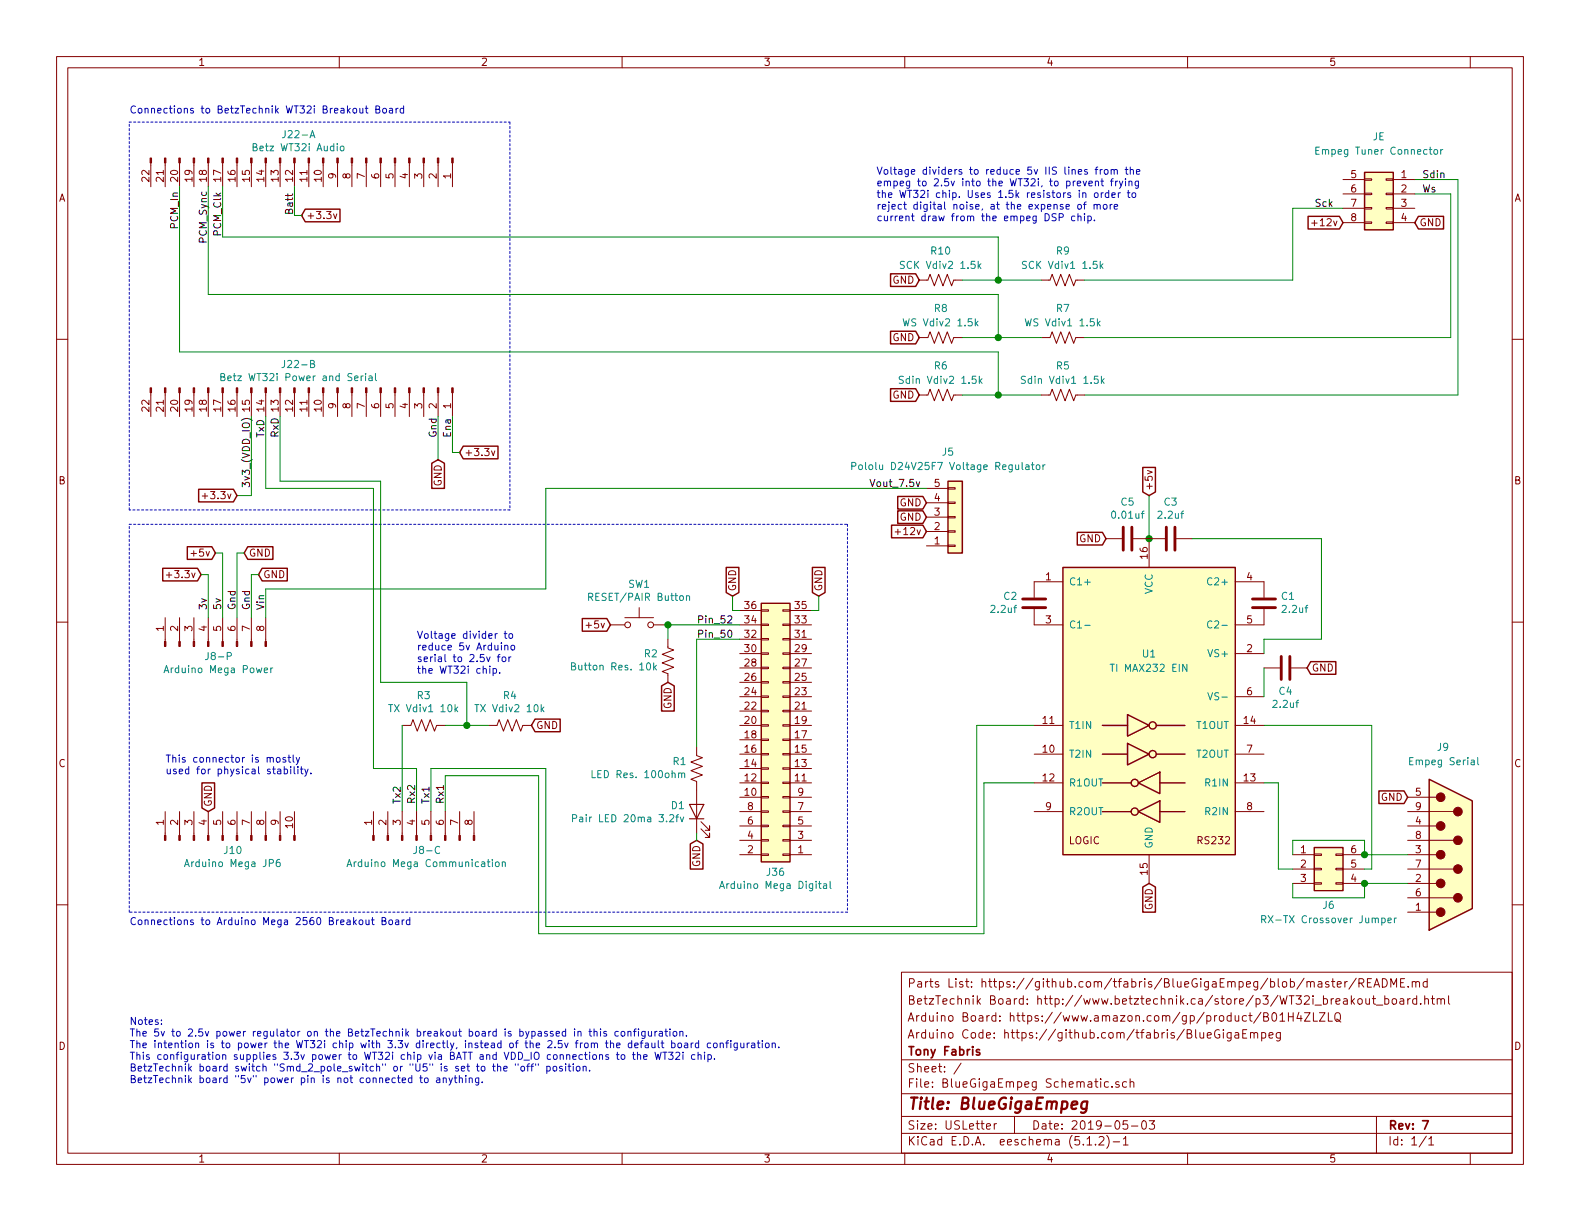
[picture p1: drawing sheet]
<svg xmlns="http://www.w3.org/2000/svg" width="279mm" height="216mm" viewBox="0 0 279 216" stroke-linecap="round" stroke-linejoin="round" font-family="sans-serif">
<g fill="none" stroke="#840000" stroke-width=".18">
<path d="M10 10h259.4v195.9h-259.4zM12 12h255.4v191.9h-255.4zM60 10v2M110 10v2M160 10v2M210 10v2M260 10v2M26.7 28.8v4.2M29.2 28.8v4.2M31.7 28.8v4.2M34.3 28.8v4.2M36.8 28.8v4.2"/>
<path d="M39.4 28.8v4.2M41.9 28.8v4.2M44.4 28.8v4.2M47 28.8v4.2M49.5 28.8v4.2M52.1 28.8v4.2M54.6 28.8v4.2M57.1 28.8v4.2M59 37.8l.3 .9 .3-.9M59.7 28.8v4.2M62.2 28.8v4.2M64.8 28.8v4.2"/>
<path d="M67.3 28.8v4.2M69.8 28.8v4.2M72.4 28.8v4.2M74.9 28.8v4.2M77.5 28.8v4.2M80 28.8v4.2M232 39.4h.9M237.5 31.8h3.8M237.5 34.3h3.8M237.5 36.8h3.8M237.5 39.4h3.8M241.3 39.2h1.3v.3h-1.3z"/>
<path d="M241.3 36.7h1.3v.3h-1.3zM241.3 34.2h1.3v.2h-1.3zM241.3 31.6h1.3v.3h-1.3zM245.1 39.2h1.3v.3h-1.3zM245.1 36.7h1.3v.3h-1.3zM245.1 34.2h1.3v.2h-1.3zM245.1 31.6h1.3v.3h-1.3zM246.4 31.8h3.8M246.4 34.3h3.8M246.4 36.8h3.8M246.4 39.4h3.8M10 60h2"/>
<path d="M162.6 49.5h1.5l.4-1 .7 2 .8-2 .8 2 .7-2 .8 2 .4-1h1.5M162.6 59.7h1.5l.4-1 .7 2 .8-2 .8 2 .7-2 .8 2 .4-1h1.5M184.1 59.7h1.6l.4-1 .7 2 .8-2 .7 2 .8-2 .8 2 .3-1h1.6M184.1 49.5h1.6l.4-1 .7 2 .8-2 .7 2 .8-2 .8 2 .3-1h1.6M267.4 60h2M26.7 69.4v4.3M29.2 69.4v4.3M31.7 69.4v4.3M34.3 69.4v4.3M36.8 69.4v4.3M39.4 69.4v4.3M41.9 69.4v4.3"/>
<path d="M44.4 69.4v4.3M47 69.4v4.3M49.5 69.4v4.3M52.1 69.4v4.3M54.6 69.4v4.3M57.1 69.4v4.3M59.7 69.4v4.3M62.2 69.4v4.3M64.8 69.4v4.3M67.3 69.4v4.3M69.8 69.4v4.3M72.4 69.4v4.3"/>
<path d="M74.9 69.4v4.3M77.5 69.4v4.3M80 69.4v4.3M86.9 79.7l.3 .9 .3-.9M162.6 69.9h1.5l.4-1.1 .7 2.1 .8-2.1 .8 2.1 .7-2.1 .8 2.1 .4-1h1.5M184.1 69.9h1.6l.4-1.1 .7 2.1 .8-2.1 .7 2.1 .8-2.1 .8 2.1 .3-1h1.6M35.8 87.7h.9M158.3 94.1h1M163.8 96.5h3.8M163.8 94h3.8M163.8 91.4h3.8M163.8 88.9h3.8"/>
<path d="M163.8 86.4h3.8M167.6 86.2h1.3v.3h-1.3zM167.6 88.8h1.3v.2h-1.3zM167.6 91.3h1.3v.3h-1.3zM167.6 93.9h1.3v.2h-1.3zM167.6 96.4h1.3v.2h-1.3zM195.6 95.3h2.8M200.4 95.3h5.6M202.9 83.2l.9 .3-.9 .3M203.2 95.3v5M208 95.3h2.8M10 110h2"/>
<path d="M29.2 109.2v4.2M29.4 101.7h1M31.7 109.2v4.2M34.3 109.2v4.2M36.8 109.2v4.2M39.4 109.2v4.2M41.9 109.2v4.2M44.4 109.2v4.2M47 109.2v4.2M107.9 110.5h2.6M110.5 109.2h5.1M113 107.4v1.8"/>
<path d="M115.6 110.5h2.5M118.1 113v1.6l1 .3-2 .8 2 .8-2 .7 2 .8-2 .7 1 .4v1.6M130.8 115.6h3.8M130.8 110.5h3.8M130.8 118.1h3.8M130.8 113h3.8M130.8 108h3.8M134.6 107.8h1.3v.3h-1.3zM134.6 110.4h1.3v.2h-1.3zM134.6 112.9h1.3v.3h-1.3zM134.6 115.4h1.3v.3h-1.3zM134.6 118h1.3v.2h-1.3z"/>
<path d="M138.4 107.8h1.3v.3h-1.3zM138.4 110.4h1.3v.2h-1.3zM138.4 112.9h1.3v.3h-1.3zM138.4 115.4h1.3v.3h-1.3zM138.4 118h1.3v.2h-1.3zM139.7 115.6h3.8M139.7 110.5h3.8M139.7 118.1h3.8M139.7 113h3.8M139.7 108h3.8M182.9 107.7v2.8h5.1M188 102.9h-5.1v2.8"/>
<path d="M218.4 102.9h5.1v2.8M218.4 115.6h5.1M223.5 107.7v2.8h-5.1M223.5 118.1h2.8M228.3 118.1h2.8M267.4 110h2M71.1 128.3h1.5l.4-1 .8 2 .7-2 .8 2 .8-2 .7 2 .4-1h1.5M86.4 128.3h1.5l.4-1 .7 2 .8-2 .8 2 .7-2 .8 2 .4-1h1.5M123.2 132.1v1.5l1 .4-2 .7 2 .8-2 .8 2 .7-2 .8 1 .4v9.1M130.8 133.4h3.8M130.8 128.3h3.8M130.8 138.4h3.8"/>
<path d="M130.8 123.2h3.8M130.8 135.9h3.8M130.8 130.8h3.8M130.8 125.7h3.8M130.8 120.7h3.8M134.6 120.5h1.3v.3h-1.3zM134.6 123.1h1.3v.2h-1.3zM134.6 125.6h1.3v.3h-1.3zM134.6 128.1h1.3v.3h-1.3zM134.6 130.7h1.3v.2h-1.3zM134.6 133.2h1.3v.3h-1.3zM134.6 135.8h1.3v.2h-1.3z"/>
<path d="M134.6 138.3h1.3v.3h-1.3zM138.4 120.5h1.3v.3h-1.3zM138.4 123.1h1.3v.2h-1.3zM138.4 125.6h1.3v.3h-1.3zM138.4 128.1h1.3v.3h-1.3zM138.4 130.7h1.3v.2h-1.3zM138.4 133.2h1.3v.3h-1.3zM138.4 135.8h1.3v.2h-1.3zM138.4 138.3h1.3v.3h-1.3zM139.7 133.4h3.8M139.7 128.3h3.8M139.7 138.4h3.8"/>
<path d="M139.7 123.2h3.8M139.7 135.9h3.8M139.7 130.8h3.8M139.7 125.7h3.8M139.7 120.7h3.8M182.9 133.4h5.1M182.9 128.3h5.1M182.9 138.4h5.1M218.4 133.4h5.1M218.4 128.3h5.1M218.4 138.4h5.1M218.4 123.2h5.1"/>
<path d="M10 160h2M29.2 143.5v4.2M31.7 143.5v4.2M34.3 143.5v4.2M36.8 143.5v4.2M39.4 143.5v4.2M41.9 143.5v4.2M44.4 143.5v4.2M47 143.5v4.2M49.5 143.5v4.2M52.1 143.5v4.2M66 143.5v4.2"/>
<path d="M68.6 143.5v4.2M71.1 143.5v4.2M73.7 143.5v4.2M76.2 143.5v4.2M78.7 143.5v4.2M81.3 143.5v4.2M83.8 143.5v4.2M124 146.6l1.5 1.5v-.8v.8h-.8M124 145.3l1.5 1.5v-.7v.7h-.8M130.8 143.5h3.8M130.8 151.1h3.8M130.8 148.6h3.8"/>
<path d="M130.8 146.1h3.8M130.8 141h3.8M134.6 140.8h1.3v.3h-1.3zM134.6 143.4h1.3v.2h-1.3zM134.6 145.9h1.3v.3h-1.3zM134.6 148.5h1.3v.2h-1.3zM134.6 151h1.3v.3h-1.3zM138.4 140.8h1.3v.3h-1.3zM138.4 143.4h1.3v.2h-1.3zM138.4 145.9h1.3v.3h-1.3zM138.4 148.5h1.3v.2h-1.3zM138.4 151h1.3v.3h-1.3z"/>
<path d="M139.7 143.5h3.8M139.7 151.1h3.8M139.7 148.6h3.8M139.7 146.1h3.8M139.7 141h3.8M182.9 143.5h5.1M203.2 151.1v5.1M218.4 143.5h5.1M228.6 151.1h3.8M228.6 153.7h3.8M228.6 156.2h3.8M232.4 156.1h1.3v.2h-1.3z"/>
<path d="M232.4 153.5h1.3v.3h-1.3zM232.4 151h1.3v.3h-1.3zM236.2 156.1h1.3v.2h-1.3zM236.2 153.5h1.3v.3h-1.3zM236.2 151h1.3v.3h-1.3zM237.5 151.1h3.8M237.5 153.7h3.8M237.5 156.2h3.8M248.9 143.5h8.1M248.9 151.1h5.1M248.9 153.7h8.1M248.9 156.2h5.1"/>
<path d="M248.9 158.8h8.1M248.9 148.6h8.1M248.9 146.1h5.1M248.9 141h5.1M267.4 160h2M159.4 171.9h108v32h-108zM223 179l-1.3 1.9M223.5 179.8l.6-.1 .2-.2-.2-.4h-.6v1.5h.6l.2-.3a.41 .41 0 0 0-.3-.5M225 179.2l.4-.1a.94 .94 0 0 1 0 1.5l-.4-.3-.1-.6zM226.3 179.5l.5-.4v1.5M227.8 179.1v1.5M227.8 179.8h.9"/>
<path d="M228.7 179.1v1.5M229.7 179l-.4 1.1h1M230 179.6v1M230.7 179.1h1l-1 1.5h1M232.3 179.1v1.5h.7M233.3 179.1h1l-1 1.5h1M234.9 179.1v1.5h.7M235 173.6a.37 .37 0 0 0-.6 .2l.1 .2 .5 .1v.2l-.2 .2h-.4M235.5 173.6h.5M235.7 173.1v1.2l.3 .2M236.2 179.1a.5 .5 0 0 1 .6 0 .5 .5 0 0 1 .2 .5v.5a.5 .5 0 0 1-.5 .5 .5 .5 0 0 1-.5-.5v-.5zM236.5 174.1l.7-.2-.1-.3h-.4l-.2 .2v.7h.6"/>
<path d="M237.8 173.6v.9M238.3 173.6l-.5 .2M239 176.1v1.5M239.1 177l.4 .6M239.5 176.6l-.5 .5M239.8 173l-1.3 1.9M240.2 176.7l.2-.1 .4 .1v.7l-.2 .2-.4-.2zM240.3 173.8h.7l.2-.2-.1-.4-.2-.1h-.6v1.4M240.7 173.8l.5 .7M241.5 176.6v.8a.37 .37 0 0 0 .7 0M241.8 173.8h.5M242.2 176.6v1"/>
<path d="M242.5 173.1h-.7v1.4h.7M242.7 176.6h.6M242.9 176.1v1.3l.4 .2M243 174.5l.5-1.4 .5 1.4M243.1 174.1h.7M243.4 177.7h1.1M244.4 173.1a.76 .76 0 0 1 .9 .7 .76 .76 0 0 1-.9 .7zM244.9 176.7l.4-.1 .3 .3-.1 .6h-.6M244.9 176.1v1.5M245.9 174.5v-1.4l.6 1 .5-1v1.4M246.3 176.7l.4-.1 .3 .3v.4l-.3 .3-.4-.1-.1-.2zM247.6 176.7h.6v.9"/>
<path d="M247.7 173.8h.5M248.2 176.9l-.4 .1-.3 .2 .3 .4 .4-.1M248.4 173.1h-.7v1.4h.7M248.9 161.3h5.1M248.9 176.6v1M249 174.4v.1M249.4 176.6l-.5 .3M249.7 173.7l.3-.1h.3l.1 .9M249.7 173.6v.9M250.4 173.8a.36 .36 0 0 1 .3-.3 .36 .36 0 0 1 .3 .3v.7M250.5 176.7l-.4-.1-.3 .3 .1 .5 .2 .2 .4-.1M250.5 176.1v1.5"/>
<path d="M251.2 177.4v.2M251.9 176.7h.1a.37 .37 0 0 1 .6 .1v.8M251.9 176.1v1.5M252.4 173.6h-.5l-.2 .2v.6l.2 .1h.5M252.4 173.1v1.4M253.1 176.6h.6M253.3 176.1v1.3l.4 .2M254.2 176.7a.37 .37 0 0 1 .6 .1v.8M254.2 176.6v1M254.8 176.8l.2-.2 .4 .1v.9M256.2 176.1v1.3l.2 .2M159.4 197.4h108"/>
<path d="M159.4 193.4h108M159.4 187.4h108M170 188l-1.3 1.9M174.4 199.2l.8-.2-.1-.2-.4-.1-.3 .2 .1 .7h.6M175.8 198.7v1M176.2 198.7l-.3 .1-.1 .2M179.4 197.4v3M196 191.3h-.4l-.3 .2 .1 .6 .2 .2 .4-.1M196.6 192.1v.2M197.9 191.3a.37 .37 0 0 0-.6 .2l.1 .2 .5 .1v.2l-.2 .3-.4-.1M199.2 191.3h-.4l-.3 .2 .1 .6 .2 .2 .4-.1M199.4 198.2h-.7l-.1 .7 .2-.1h.5l.1 .2v.5l-.2 .2-.6-.2"/>
<path d="M199.8 191.4l.1-.1a.37 .37 0 0 1 .6 .2v.8M199.8 190.8v1.5M200.1 199.1h1.1M202 198.3l.4-.1a.94 .94 0 0 1 0 1.5 .82 .82 0 0 1-.4-1.4zM203.2 198.2h1l-.5 .6 .4 .1v.6l-.2 .2-.7-.2M213.5 183.1l.7-.2-.1-.2-.4-.1-.2 .2 .1 .7h.5M215.6 182.1a.73 .73 0 0 0-.9 .6 .73 .73 0 0 0 .6 .9l.4-.2v-.5h-.3M216.3 182.1v.1M216.3 182.6v1M217.7 182.6v1.2l-.3 .3-.4-.1M217.7 182.7l-.4-.1-.3 .3v.5l.3 .2 .4-.1M218.4 182.7h.6v.9"/>
<path d="M219 182.9l-.5 .1a.29 .29 0 0 0-.2 .3 .29 .29 0 0 0 .2 .3l.5-.1M219.8 182.8h.5M220.5 182.1h-.7v1.5h.7M221.1 182.7h.1a.37 .37 0 0 1 .6 .1v.8M221.1 182.6v1M221.8 182.8l.2-.2 .3 .1 .1 .9M223.1 182.7l.4-.1 .3 .3v.5l-.3 .2-.4-.1M223.1 182.6v1.5M224.4 183.1l.7-.2-.1-.2-.4-.1-.2 .2 .1 .7h.5M226.3 180.6h.9M226.4 182.6v1.2l-.3 .3-.3-.1M226.4 182.7l-.4-.1-.3 .3 .1 .5 .2 .2 .4-.1"/>
<path d="M236.3 180.2l.8 .5M243.4 197.4v6.5M60 203.9v2M110 203.9v2M159.4 200.4h108M160 203.9v2M192.2 201.4l.5-.4v1.5M192.2 202.5h.9M193.7 202.3v.2M194.4 201.1l.2-.1h.3l.3 .4-.9 1.1h.9M195.7 200.8a1.71 1.71 0 0 1 0 2.2M196.8 201.9h1.2"/>
<path d="M198.7 201.4l.4-.4v1.5M198.7 202.5h.8M210 203.9v2M252.2 200.9l-1.2 1.9M252.7 201.4l.4-.4v1.5M252.7 202.5h.8M260 203.9v2"/>
<circle cx="111" cy="110.5" r=".51"/>
<circle cx="115.1" cy="110.5" r=".51"/>
</g>
<path d="M173.2 185.6a.37 .37 0 0 0-.6 .2l.1 .2 .5 .1 .1 .2-.2 .3-.5-.1M251.6 198.2h1l-.7 1.5" fill="none" stroke="#840000" stroke-width=".3"/>
<path d="M192.3 194.8a.68 .68 0 0 0-1 .3l-.1 .6 .1 .3 .2 .1 .6-.1M192.3 194.8l-.2 1.6a.62 .62 0 0 1-.9 .3" fill="none" stroke="#840000" stroke-width=".41"/>
<g fill="#ffffc2" stroke="#ffffc2" stroke-width=".18">
<path d="M188 100.3h30.4v50.8h-30.4z"/>
<path d="M232.4 149.9h5.1v7.6h-5.1z"/>
<path d="M252.7 137.8l7.6 3.8v19.1l-7.6 3.8z"/>
<path d="M134.6 106.7h5.1v45.7h-5.1z"/>
<path d="M241.3 30.5h5.1v10.1h-5.1z"/>
<path d="M167.6 85.1h2.6v12.7h-2.6z"/>
</g>
<g fill="none" stroke="#840000" stroke-width=".25">
<path d="M54 37h6.1v2.2h-6.1l-.7-1.1zM231.3 38.3h5.6l.6 1.1-.6 1.1h-5.6zM241.3 30.5h5.1v10.1h-5.1zM250.8 38.3h4.5v2.2h-4.5l-.6-1.1zM157.5 48.4h4.4l.7 1.1-.7 1.1h-4.4zM157.5 58.6h4.4l.7 1.1-.7 1.1h-4.4zM81.9 78.9h6.2v2.2h-6.2l-.6-1.1zM157.5 68.7h4.4l.7 1.2-.7 1.1h-4.4zM33.1 96.7h4.4l.6 1.1-.6 1.1h-4.4zM35.1 86.5h6.2l.6 1.1-.6 1.1h-6.2zM43.8 96.7h4.5v2.2h-4.5l-.6-1.1zM76.4 81.9l1.1-.6 1.1 .6v4.5h-2.2z"/>
<path d="M157.7 92.9h5.5l.6 1.1-.6 1.1h-5.5zM158.7 87.8h4.5l.6 1.1-.6 1.1h-4.5zM158.7 90.3h4.5l.6 1.1-.6 1.2h-4.5zM167.6 85.1h2.6v12.7h-2.6zM190.5 94.1h4.4l.7 1.2-.7 1.1h-4.4zM202.1 82.7h2.2v4.3l-1.1 .6-1.1-.6zM28.8 100.5h6.1l.7 1.1-.7 1.1h-6.1zM46.4 100.5h4.4v2.2h-4.4l-.7-1.1zM103 109.4h4.3l.6 1.1-.6 1.1h-4.3zM128.4 100.3h2.3v4.5l-1.2 .6-1.1-.6zM134.6 106.7h5.1v45.7h-5.1zM143.7 100.3h2.2v4.5l-1.1 .6-1.1-.6z"/>
<path d="M188 100.3h30.4v50.8h-30.4zM231.8 117h4.4v2.2h-4.4l-.7-1.1zM35.7 138.4h2.2v4.5l-1.1 .6-1.1-.6zM94.6 127.2h4.5v2.2h-4.5l-.6-1.1zM117 121.3l1.1-.6 1.1 .6v4.4h-2.2zM194.9 133.4h4.5M194.9 128.3h4.5M194.9 138.4h5.1M199.4 131.4l3.8 2-3.8 1.9zM199.4 126.4l3.8 1.9-3.8 1.9zM201.3 138.4l3.8-1.9v3.8zM204.5 133.4h5"/>
<path d="M204.5 128.3h5M205.1 138.4h4.4M243.8 139.9h4.5l.6 1.1-.6 1.1h-4.5zM252.7 137.8l7.6 3.8v19.1l-7.6 3.8zM122.1 149.2l1.1-.6 1.1 .6v4.5h-2.2zM194.9 143.5h5.1M201.3 143.5l3.8-1.9v3.8zM202.1 156.8l1.1-.6 1.1 .6v4.5h-2.2zM205.1 143.5h4.4M232.4 149.9h5.1v7.6h-5.1z"/>
<circle cx="200.7" cy="138.4" r=".63"/>
<circle cx="203.8" cy="128.3" r=".63"/>
<circle cx="203.8" cy="133.3" r=".63"/>
<circle cx="200.7" cy="143.5" r=".63"/>
</g>
<g fill="none" stroke="#008484" stroke-width=".18">
<path d="M44.8 26h.5l.1-.2v-.3l-.6-.1v1.3h.4l.3-.3v-.2l-.3-.2M54.8 24.4l.4-1.3 .5 1.3M60.3 25.9l.3-.1 .2 .2-.1 .6-.3 .1-.2-.3zM232.7 26.6h.4M233.3 26h-.6v1.3h.6M253.6 26.6l.2-.2 .4 .2v.5l-.1 .1-.3 .1-.2-.1zM254.8 26.4v.9M255.1 26.4l-.3 .3M159.7 56.4l.3 1.2 .2-.9 .3 .9 .3-1.2M159.9 46.3l-.5-.1-.1 .1v.5l.6 .2v.2l-.2 .3-.5-.1M172.6 57.2l.3 .4M172.9 56.8l-.4 .5"/>
<path d="M173 46.2v1.3M173.1 47l.4 .5M173.5 46.6l-.5 .5M181.3 56.4l.3 1.2 .2-.9 .3 .9 .3-1.2M181.5 46.3l-.5-.1-.2 .1 .1 .5 .6 .2v.2l-.2 .3-.5-.1M194.2 57.2l.3 .4M194.5 56.8l-.4 .5M194.6 46.2v1.3M194.7 47l.3 .5M195 46.6l-.4 .5M39.1 66.6h.5l.1-.4-.6-.2v1.3h.4l.3-.2v-.2l-.3-.3M54.9 64.3h.5l.2-.2-.1-.2-.6-.2v1.3h.5l.3-.2v-.2l-.4-.3"/>
<path d="M64.6 66v.2M64.6 66.5v.8M65.3 66.5h.4l.1 .8M65.8 66.8h-.4l-.2 .2 .1 .3h.5M66.4 66v1.1l.2 .2M159.7 66.6l-.4-.1-.3 .3 .1 .3 .6 .2v.4l-.2 .1-.5-.1M173.2 66.5v1.3M173.3 67.3l.4 .5M173.7 67l-.5 .4M181.3 66.6l-.5-.1-.2 .3 .1 .3 .6 .2v.4l-.2 .1-.5-.1M194.8 66.5v1.3M194.9 67.3l.3 .5"/>
<path d="M195.2 67l-.4 .4M150.6 82.4l.7-.1v-.4l-.7-.1v1.2M152 82.2h.3l.2 .2v.4l-.2 .2h-.3l-.2-.2zM181.4 82.2h.5l.1 .8M182 82.5l-.5 .1-.1 .1v.3h.6M182.4 82.2h.5M182.6 81.8v1.1l.3 .1M183.3 82.3l.2-.1 .3 .1 .1 .5-.1 .2h-.3l-.2-.1zM184.4 82.2v.8M184.8 82.2l-.4 .2M29 118.9l.4-1.2 .4 1.2M29.1 118.6h.6"/>
<path d="M46.7 118.5l.6-.1v-.2l-.4-.1-.2 .2 .1 .6h.5M47.9 118.1v.8M48.2 118.1l-.3 .2M101.1 117.8h.5l.2-.2-.1-.3-.6-.1v1.3h.5l.2-.2v-.3l-.3-.2M104.1 105.6l.7-.1v-.5l-.7-.1v1.3M115.6 117.2v1.3M115.7 118l.4 .5M116.1 117.6l-.5 .5M121.4 105.5l.2-.2 .3 .1v.8M121.4 105.3v.9M191.8 110.6h1M196.3 117.4h.8"/>
<path d="M209.9 117.4v1.3l-.8-1.3v1.3M214.3 102.3a.5 .5 0 0 0-.6 0 .5 .5 0 0 0-.2 .6 .45 .45 0 0 0 .3 .5 .45 .45 0 0 0 .5-.1M214.3 109.9a.5 .5 0 0 0-.6 0 .5 .5 0 0 0-.2 .6 .45 .45 0 0 0 .3 .5 .45 .45 0 0 0 .5-.1M68.7 124.6h.7M80.6 125.4l.3 .5M80.9 125l-.4 .5M84 124.6h.7M95.8 125.4l.4 .5M96.2 125l-.5 .5M104.7 136.2v1.3h.6M120 136.8l.2-.1h.3v.8M120.5 136.9l.2-.2h.3l.1 .8"/>
<path d="M213.6 122.5l.4 1.2 .4-1.2M249.3 134.6h.4M249.9 134h-.6v1.2h.6M261.3 134v1.1l.2 .1M32.6 153.2l.4-1.2 .5 1.2M32.8 152.9h.6M49.5 152h-.4a.87 .87 0 0 0 0 1.2l.4-.1v-.5l-.4-.1-.3 .2M61.4 153.2l.4-1.2 .4 1.2M61.5 152.9h.6M87.1 152v.1M87.1 152.4v.8M87.7 152.5l.2-.1 .3 .1 .1 .5-.2 .2h-.2l-.2-.1z"/>
<path d="M88.8 152.5l.2-.1 .3 .1 .1 .7M88.8 152.4v.8M101.2 144.7h.7l.1-.2-.1-.3-.2-.2h-.5v1.3M119.5 144.5h.5M120 144l-.3 .2v1.1M120.3 144.5l.3 .8 .3-.8M127.3 157.1l.4-1.3 .4 1.3M127.4 156.7h.6M145.6 156.3h.5l.1 .8M146.2 156.6h-.4l-.2 .2v.2h.6M146.8 155.8v1.1l.2 .2M223.1 162.6l.6-.1 .2-.2-.1-.3-.2-.1h-.5v1.3"/>
<path d="M223.4 162.6l.5 .6M245.4 162.7l.6-.1v-.2l-.4-.1-.2 .2 .1 .6h.5M246.6 162.3v.9M246.9 162.3l-.3 .3"/>
</g>
<g fill="#840000" stroke="#840000" stroke-width=".18">
<path d="M26.5 27.9h.3v.9h-.3z"/>
<path d="M29.1 27.9h.2v.9h-.2z"/>
<path d="M31.6 27.9h.3v.9h-.3z"/>
<path d="M34.2 27.9h.2v.9h-.2z"/>
<path d="M36.7 27.9h.3v.9h-.3z"/>
<path d="M39.2 27.9h.3v.9h-.3z"/>
<path d="M41.8 27.9h.2v.9h-.2z"/>
<path d="M44.3 27.9h.3v.9h-.3z"/>
<path d="M46.9 27.9h.2v.9h-.2z"/>
<path d="M49.4 27.9h.3v.9h-.3z"/>
<path d="M51.9 27.9h.3v.9h-.3z"/>
<path d="M54.5 27.9h.2v.9h-.2z"/>
<path d="M57 27.9h.3v.9h-.3z"/>
<path d="M59.6 27.9h.2v.9h-.2z"/>
<path d="M62.1 27.9h.3v.9h-.3z"/>
<path d="M64.6 27.9h.3v.9h-.3z"/>
<path d="M67.2 27.9h.2v.9h-.2z"/>
<path d="M69.7 27.9h.3v.9h-.3z"/>
<path d="M72.3 27.9h.2v.9h-.2z"/>
<path d="M74.8 27.9h.3v.9h-.3z"/>
<path d="M77.3 27.9h.3v.9h-.3z"/>
<path d="M79.9 27.9h.2v.9h-.2z"/>
<path d="M26.5 68.6h.3v.8h-.3z"/>
<path d="M29.1 68.6h.2v.8h-.2z"/>
<path d="M31.6 68.6h.3v.8h-.3z"/>
<path d="M34.2 68.6h.2v.8h-.2z"/>
<path d="M36.7 68.6h.3v.8h-.3z"/>
<path d="M39.2 68.6h.3v.8h-.3z"/>
<path d="M41.8 68.6h.2v.8h-.2z"/>
<path d="M44.3 68.6h.3v.8h-.3z"/>
<path d="M46.9 68.6h.2v.8h-.2z"/>
<path d="M49.4 68.6h.3v.8h-.3z"/>
<path d="M51.9 68.6h.3v.8h-.3z"/>
<path d="M54.5 68.6h.2v.8h-.2z"/>
<path d="M57 68.6h.3v.8h-.3z"/>
<path d="M59.6 68.6h.2v.8h-.2z"/>
<path d="M62.1 68.6h.3v.8h-.3z"/>
<path d="M64.6 68.6h.3v.8h-.3z"/>
<path d="M67.2 68.6h.2v.8h-.2z"/>
<path d="M69.7 68.6h.3v.8h-.3z"/>
<path d="M72.3 68.6h.2v.8h-.2z"/>
<path d="M74.8 68.6h.3v.8h-.3z"/>
<path d="M77.3 68.6h.3v.8h-.3z"/>
<path d="M79.9 68.6h.2v.8h-.2z"/>
<path d="M46.9 113.4h.2v.9h-.2z"/>
<path d="M44.3 113.4h.3v.9h-.3z"/>
<path d="M41.8 113.4h.2v.9h-.2z"/>
<path d="M39.2 113.4h.3v.9h-.3z"/>
<path d="M36.7 113.4h.3v.9h-.3z"/>
<path d="M34.2 113.4h.2v.9h-.2z"/>
<path d="M31.6 113.4h.3v.9h-.3z"/>
<path d="M29.1 113.4h.2v.9h-.2z"/>
<path d="M51.9 147.7h.3v.9h-.3z"/>
<path d="M49.4 147.7h.3v.9h-.3z"/>
<path d="M46.9 147.7h.2v.9h-.2z"/>
<path d="M44.3 147.7h.3v.9h-.3z"/>
<path d="M41.8 147.7h.2v.9h-.2z"/>
<path d="M39.2 147.7h.3v.9h-.3z"/>
<path d="M36.7 147.7h.3v.9h-.3z"/>
<path d="M34.2 147.7h.2v.9h-.2z"/>
<path d="M31.6 147.7h.3v.9h-.3z"/>
<path d="M29.1 147.7h.2v.9h-.2z"/>
<path d="M83.7 147.7h.2v.9h-.2z"/>
<path d="M81.2 147.7h.2v.9h-.2z"/>
<path d="M78.6 147.7h.3v.9h-.3z"/>
<path d="M76.1 147.7h.2v.9h-.2z"/>
<path d="M73.5 147.7h.3v.9h-.3z"/>
<path d="M71 147.7h.2v.9h-.2z"/>
<path d="M68.5 147.7h.2v.9h-.2z"/>
<path d="M65.9 147.7h.3v.9h-.3z"/>
<circle cx="254.8" cy="161.3" r=".76"/>
<circle cx="254.8" cy="156.2" r=".76"/>
<circle cx="254.8" cy="151.1" r=".76"/>
<circle cx="254.8" cy="146" r=".76"/>
<circle cx="254.8" cy="141" r=".76"/>
<circle cx="257.8" cy="158.7" r=".76"/>
<circle cx="257.8" cy="153.7" r=".76"/>
<circle cx="257.8" cy="148.6" r=".76"/>
<circle cx="257.8" cy="143.5" r=".76"/>
</g>
<path d="M121.9 142.2h2.6l-1.3 2.6zM121.9 144.8h2.6" fill="none" stroke="#840000" stroke-width=".2"/>
<path d="M198.6 93.2v4.1M200.2 93.2v4.1M206.2 93.2v4.1M207.8 93.2v4.1M180.8 105.9h4.1M180.8 107.4h4.1M221.5 105.9h4.1M221.5 107.4h4.1M226.6 116.1v4M228.1 116.1v4" fill="none" stroke="#840000" stroke-width=".51"/>
<g fill="none" stroke="#008400" stroke-width=".18">
<path d="M31.7 33v29.2h144.8v7.7M36.8 33v19.1h139.7v7.6M39.4 33v8.9h137.1v7.6M52.1 33v5.1h1.2M237.5 36.8h-8.9v12.7h-36.8M250.2 34.3h6.3v25.4h-64.7M250.2 31.8h7.6v38.1h-66M170.2 59.7h13.9M170.2 49.5h13.9M44.4 73.7v13.9h-2.5M47 73.7v12.7h19v49.5h7.7v7.6M49.5 73.7v11.4h17.8v35.6h15.2v7.6"/>
<path d="M77.5 73.7v7.6M80 73.7v6.3h1.3M170.2 69.9h13.9M38.1 97.8h1.3v11.4M43.2 97.8h-1.3v11.4M163.8 86.4h-67.3v17.7h-49.5v5.1M203.2 87.6v7.7M210.8 95.3h22.9v17.7h-10.2v2.6M35.6 101.6h1.2v7.6M45.7 101.6h-1.3v7.6M129.5 105.4v2.6h1.3M130.8 113h-7.6v19.1"/>
<path d="M130.8 110.5h-12.7v2.5M144.8 105.4v2.6h-1.3M223.5 118.1v5.1M71.1 128.3v15.2M78.7 128.3h7.7M182.9 138.4h-8.9v26.7h-78.8v-27.9h-16.5v6.3M182.9 128.3h-10.2v35.5h-76.2v-27.9h-20.3v7.6M223.5 138.4h2.6v15.3h2.5M223.5 128.3h19.1v25.4h-1.3M123.2 147.3v1.3M228.6 156.2v2.6h12.7v-2.6h7.6M228.6 151.1v-2.5h12.7v2.5h7.6"/>
</g>
<g fill="#008400" stroke="#008400" stroke-width=".25">
<circle cx="118.1" cy="110.5" r=".51"/>
<circle cx="176.5" cy="59.7" r=".51"/>
<circle cx="176.5" cy="69.9" r=".51"/>
<circle cx="241.3" cy="156.2" r=".51"/>
<circle cx="241.3" cy="151.1" r=".51"/>
<circle cx="82.6" cy="128.3" r=".51"/>
<circle cx="203.2" cy="95.3" r=".51"/>
<circle cx="176.5" cy="49.5" r=".51"/>
</g>
<path d="M50.9 34.3v.4M51.7 34.3l-.1 .3h-1.1M42.7 74.3a1.47 1.47 0 0 1 1.9 0M162 85.2l.3 .8 .3-.8M128.7 109l.5-.1 .2 .3v.2l-.8 .8h.8M128.8 111.6l.2-.2a.69 .69 0 0 1 .4 .7 .69 .69 0 0 1-.4 .6l-.2-.2-.1-.3z" fill="none" stroke="#000" stroke-width=".18"/>
<path d="M22.9 21.6h67.3M90.2 21.6v68.6M22.9 92.7h127M22.9 90.2v-68.6M90.2 90.2h-67.3M149.9 92.7v68.6M22.9 161.3v-68.6M149.9 161.3h-127" fill="none" stroke="#0000c2" stroke-width=".18" stroke-dasharray=".4 .4"/>
<g fill="none" stroke="#0000c2" stroke-width=".18">
<path d="M63.6 19.2l.1 .7 .3 .1 .2-.1M64.2 19.2v.8M64.6 19.2h.5M64.8 18.7v1.1l.3 .2M66.5 19.3h.5l.1-.2v-.3l-.6-.1v1.3h.5l.1-.1 .1-.3-.3-.3M67.8 19.2h.3l.3 .2-.2 .5-.3 .1-.2-.2zM68.9 19.2h.5v.8M69.4 19.5h-.4l-.2 .2 .1 .2h.5M70 19.2v.8M70.4 19.2l-.4 .2M71.4 19.2h-.4l-.2 .2 .1 .5h.5M71.4 18.7v1.3"/>
<path d="M186.8 37.8h-.5l-.2 .1v.4l.5 .2 .2 .3-.3 .2h-.5M187.3 38.4h.6l.1-.2v-.3l-.2-.1h-.5v1.2M188.5 36.6l.6-.2v-.2l-.4-.1-.2 .2 .1 .6h.5M190.1 38.3l-.4-.1-.2 .2 .1 .6h.5M190.6 38.3l.2-.1 .3 .1 .1 .7M190.6 37.8v1.2M190.7 36.2l.3-.1 .2 .3-.1 .5-.3 .1-.2-.1zM191.5 34.2l.1-.1h.3l.1 .8M191.6 36.1h.5M191.8 37.8v.1M191.8 38.2v.8M192.1 35.7l-.3 .2v1.1"/>
<path d="M192.3 30h-.4l-.1 .1v.2l.5 .2v.3h-.5M192.4 38.3l.3-.1 .3 .2-.1 .6h-.5M192.4 38.2v1.3M192.6 32.4l.6-.1-.1-.2-.4-.1-.1 .2v.6h.5M193.5 36.3l.1-.2 .4 .1v.8M193.5 36.1v.9M193.5 38.9v.1M193.6 34.1h.4l.1 .1v.7h-.3l-.3-.2zM193.6 30h.5M193.7 32.2l.2-.2 .3 .1 .1 .8M193.7 32v.9M194 36.3l.2-.2 .3 .1 .1 .8"/>
<path d="M194.1 29.5l-.3 .2v1.1M194.6 30v.8M194.7 32h.4M194.7 34.1v.8M194.9 31.6v1.1l.2 .2M194.9 30h-.2l-.1 .2M195.1 34.1l-.4 .2M195.1 36.3l.3-.2 .3 .1 .1 .2-.1 .5-.3 .1-.3-.1zM195.4 30h.3l.2 .1-.1 .7h-.3l-.2-.2zM196.1 34.1h-.4l-.2 .2 .1 .6h.5M196.1 33.7v1.2M196.3 36.1v.9"/>
<path d="M196.4 32h.4M196.5 30.1l.2-.1h.3v.8M196.5 30v.8M196.6 34.5l.6-.1v-.3h-.4l-.2 .2 .1 .6h.5M196.7 36.1l-.3 .1-.1 .2M196.8 31.6l-.3 .2v1.1M197 30.1l.2-.1h.3l.1 .8M197 36.6l.6-.2v-.2l-.4-.1-.2 .2 .1 .6h.5M197.3 32v.9M197.6 32l-.3 .3M197.8 34.1v.8M197.9 32l.3 .9"/>
<path d="M198.1 34.1l-.3 .2M198.6 32l-.5 1.2-.2 .1M199 30h.5M199 31.6v.1M199 32v.9M199.2 29.5v1.1l.3 .2M199.3 34.1h.5M199.5 33.7v1l.3 .2M199.6 32.2l.2-.2 .3 .1 .1 .8M199.6 32v.9M199.9 30.1l.2-.1h.3v.8M199.9 29.5v1.3"/>
<path d="M200.2 34.2l.2-.1h.3l.1 .2-.1 .6h-.3l-.2-.1zM201 30.4l.6-.1-.1-.3h-.4l-.1 .1v.7h.5M201.3 32v1.2l-.2 .1-.3-.1M201.3 32.1l-.3-.1-.3 .3 .1 .5h.5M86.6 117.8v.1M86.6 118.2v.8M87.2 118.3l.4-.1 .2 .2-.1 .6h-.5M87.2 118.2v1.3M87.9 112l-.3 .3M87.9 116.2h.5M88.4 118.9v.1M88.4 115.7l-.3 .2v1.1"/>
<path d="M88.7 113.7v.1M88.7 114.1v.8M88.9 116.2h.3l.3 .2-.2 .5-.3 .1-.2-.2zM89.2 112h.4M89.3 114.2l.2-.1h.2l.1 .8M89.3 114.1v.8M89.3 111.6v1.1l.3 .2M90 116.2v.8M90 112.2l.2-.2 .4 .2 .1 .4-.2 .2-.3 .1-.2-.1zM90.3 116.2l-.3 .2M90.5 114.1h.3l.2 .1-.1 .7h-.3l-.3-.2zM48.9 134.1l.2-.2 .4 .2v.4l-.1 .2-.3 .1-.2-.2z"/>
<path d="M50.3 136h.3l.3 .2-.2 .6h-.4M50.3 135.6v1.2M50.5 134l-.3-.1-.2 .2 .1 .2 .4 .1v.3h-.5M50.9 133.9h.5M51.1 133.5v1.1l.3 .2M51.4 135.6v.1M51.4 136v.8M51.8 133.5v1.1l.2 .2M52 135.6v1.1l.2 .1M52.4 133.9l.3 .9M52.7 135.6v.1M52.7 136v.8"/>
<path d="M53 133.9l-.4 1.2-.2 .1M53.1 136h.5M53.3 135.6v1.1l.3 .1M53.9 136l.3 .8M54.5 136l-.4 1.1-.2 .2M55 136.7v.1M63.6 162.7h.3l.2 .1v.6l-.3 .1-.3-.2zM64.7 162.7l.1 .7 .3 .1 .2-.1M65.3 162.7v.8M65.7 162.7h.5M65.9 162.2v1.1l.3 .2M67.6 162.8h.5l.1-.2-.1-.2-.5-.2v1.3h.4l.2-.1 .1-.3-.3-.3"/>
<path d="M68.9 162.7h.3l.2 .1-.1 .6-.3 .1-.2-.2zM70 162.7h.5v.8M70.5 163h-.4l-.2 .2 .1 .2h.5M71.1 162.7v.8M71.5 162.7l-.4 .2M72.5 162.7h-.4l-.2 .2 .1 .5h.5M72.5 162.2v1.3M28.5 181v.2M28.5 180.4v.1M74.2 190.6h.5M74.4 190.2v1.1l.3 .1M75.1 190.7l.2-.1 .4 .1v.5l-.1 .2h-.3l-.2-.1z"/>
<path d="M77.2 190.7h.5l.1 .7M77.8 190.9l-.5 .1-.1 .1 .1 .3h.5M78.4 190.7l.2-.1 .3 .1v.7M78.4 190.6v.8M79.4 190.6l.3 .8M80 190.6l-.4 1.1-.2 .2M80.3 190.6h.5M80.5 190.2v1.1l.3 .1M81.2 190.7l.2-.1 .3 .1 .1 .7M81.2 190.2v1.2M82.4 190.6v.8M83 190.7l.2-.1 .3 .1v.7"/>
<path d="M83 190.6v.8M84.7 190.6l-.1 1.1-.2 .2-.3-.1M84.7 190.7l-.4-.1-.2 .2 .1 .6h.5M85.3 191.3v.1M87.1 188.5h.5M87.3 188.1v1.1l.3 .2M88 188.7l.2-.2 .3 .1v.8M88 188.1v1.3M89.1 189l.6-.2-.1-.2-.3-.1-.2 .2 .1 .6h.4M92.2 188.6l.3-.1 .2 .2v.6l-.3 .1-.3-.2zM93.1 188.5h.5M93.6 188.1l-.3 .2v1.1"/>
<path d="M93.9 188.5h.4M94.3 188.1l-.3 .2v1.1M96.7 188.6l.4-.1 .2 .3-.1 .5h-.5M96.7 188.5v1.3M97.8 188.7l.2-.2 .3 .1 .2 .2-.2 .5-.3 .1-.2-.1zM99.4 188.6l-.3-.1-.2 .2 .1 .2 .4 .1v.3h-.5M100 188.5v.9M100.5 188.5h.4M100.6 188.1v1.1l.3 .2M101.4 188.5v.9M101.6 181.9v.2M101.6 182.4v.8"/>
<path d="M102 188.7l.2-.2 .3 .2 .1 .5-.2 .1-.2 .1-.2-.1zM102.2 182.5l.2-.1h.3v.8M102.2 182.4v.8M103.1 188.7l.2-.2 .3 .1 .1 .8M103.1 188.5v.9M104.1 182.4h.5M104.3 189.3v.1M104.3 181.9v1.1l.3 .2M105.1 182.5l.1-.1h.3l.1 .8M105.1 181.9v1.3M106.2 181.9v.2M106.2 182.4v.8"/>
<path d="M107.2 182.4h-.3l-.1 .1v.2l.4 .2v.3h-.4M109 186.5h.5M109.2 186.1v1l.3 .2M109.3 182.4h-.3l-.3 .2 .2 .6h.4M109.9 182.5l.2-.1 .3 .1 .1 .5-.1 .2h-.3l-.2-.1zM109.9 186.6l.2-.1 .3 .1 .1 .5-.1 .2h-.3l-.2-.1zM111 182.5l.2-.1h.3l.1 .8M111 182.4v.8M111.8 186.5h.5M112 186.1v1l.3 .2M112 182.4h.5M112.2 184.8l.7-.1-.1-.2-.4-.1-.2 .2 .1 .6h.5"/>
<path d="M112.5 181.9l-.3 .2v1.1M112.7 186.6l.2-.1h.3l.1 .8M112.7 186.1v1.2M112.9 181.9v.2M112.9 182.4v.8M113.2 184.4h.5M113.7 184l-.3 .2v1.1M113.8 186.9l.6-.1v-.3h-.4l-.2 .2 .1 .6h.5M114.1 182.4v1l-.3 .2h-.3M114.1 182.4h-.4l-.2 .2 .1 .6h.5M114.1 184.5h.5l.1 .8M114.7 182.4v.8h.3l.2-.1"/>
<path d="M114.7 184.7l-.5 .1-.1 .2v.2h.6M115.2 182.4v.8M115.3 184.4v.8l.3 .1 .2-.2M115.8 186.1l.3 1.2 .3-.9 .2 .9 .3-1.2M115.8 182.4v.8M115.8 184.4v.9M116.2 182.4h-.3l-.1 .2M116.4 184v1.1l.2 .2M116.6 182.4h.5v.8M116.9 184.4h.5M117.1 184v1.1l.3 .2M117.1 182.7h-.4l-.2 .2 .2 .3h.4"/>
<path d="M117.2 186.1h.7M117.6 182.4h.5M117.6 186.1v1.2M117.8 181.9v1.1l.3 .2M118.2 186.1h.8l-.4 .4 .3 .2 .1 .4-.2 .2-.6-.1M118.5 181.9v.2M118.5 182.4v.8M118.8 184.5l.4-.1 .2 .3-.1 .5h-.5M118.8 184v1.3M119.2 182.4h.3l.2 .2v.4l-.2 .2h-.3l-.2-.2zM119.5 186.2l.5-.1 .2 .3v.2l-.7 .7h.7M120 184.5l.3-.1 .2 .2-.1 .6-.3 .1-.2-.3z"/>
<path d="M120.2 182.5l.2-.1h.3l.1 .8M120.2 182.4v.8M120.8 186.1v.1M120.8 186.5v.8M121.1 184.5h.5v.8M121.4 183.1v.1M121.6 184.7l-.4 .1-.2 .2 .1 .2h.5M122.2 184.4v.9M122.6 184.4l-.4 .3M122.9 186.5h-.4l-.2 .2 .1 .6h.5M123.4 186.6l.2-.1h.3l.1 .8M123.4 186.1v1.2"/>
<path d="M123.5 184.5l-.3-.1-.2 .3 .1 .5h.4M123.5 184v1.3M124.6 186.1v.1M124.6 186.5v.8M125.2 186.5h.4l.2 .2-.1 .6h-.5M125.2 186.5v1.3M125.7 184.5l-.4-.1-.2 .3 .1 .5h.5M126.2 184.6l.2-.2 .4 .2v.4l-.1 .2-.3 .1-.2-.2zM126.3 187.2v.1M127.4 184.6l.2-.2 .2 .1 .1 .8M127.4 184.4v.9M128.3 184.4h.5"/>
<path d="M128.8 184l-.3 .2v1.1M129.2 184v.1M129.2 184.4v.9M130.4 184.4l-.1 1.2-.2 .1-.3-.1M130.4 184.5l-.4-.1-.2 .3 .1 .5h.5M131 184.4l.1 .8 .3 .1 .1-.2M131.5 184.4v.9M132.1 184.4v.9M132.5 184.4l-.4 .3M132.9 184.5h.5l.1 .8M133.5 184.7l-.5 .1-.1 .2v.2h.6M133.9 184.4h.5"/>
<path d="M134.1 184v1.1l.3 .2M134.8 184v.1M134.8 184.4v.9M135.5 184.5l.3-.1 .2 .3-.1 .5-.3 .1-.2-.2zM136.6 184.6l.1-.2 .3 .1 .1 .8M136.6 184.4v.9M137.7 185.1v.2"/>
</g>
<text font-size="2.8" fill="#840000" x="160.4" y="196.2">Title: BlueGigaEmpeg</text>
<g font-size="2.1" fill="#840000">
<text x="160.4" y="177.6">BetzTechnik Board: http://www.betztechnik.ca/store/p3/WT32i_breakout_board.html</text>
<text x="160.4" y="174.6">Parts List: https://github.com/tfabris/BlueGigaEmpeg/blob/master/README.md</text>
<text x="160.4" y="183.6">Arduino Code: https://github.com/tfabris/BlueGigaEmpeg</text>
<text x="160.4" y="180.6">Arduino Board: https://www.amazon.com/gp/product/B01H4ZLZLQ</text>
<text x="160.4" y="189.6">Sheet: /</text>
<text x="160.4" y="186.6">Tony Fabris</text>
<text x="160.4" y="192.3">File: BlueGigaEmpeg Schematic.sch</text>
<text x="160.4" y="202.5">KiCad E.D.A. eeschema (5.1.2)-1</text>
<text x="160.4" y="199.7">Size: USLetter</text>
<text x="182.4" y="199.7">Date: 2019-05-03</text>
<text x="245.4" y="199.7">Rev: 7</text>
<text x="245.4" y="202.5">Id: 1/1</text>
</g>
<g font-size="1.8" fill="#840000">
<text x="35" y="11.6">1</text>
<text x="85" y="11.6">2</text>
<text x="135" y="11.6">3</text>
<text x="185" y="11.6">4</text>
<text x="235" y="11.6">5</text>
<text x="10.4" y="35.6">A</text>
<text x="26.4" y="32.1" transform="rotate(-90 26.4 32.1)">22</text>
<text x="29" y="32.1" transform="rotate(-90 29 32.1)">21</text>
<text x="31.5" y="32.1" transform="rotate(-90 31.5 32.1)">20</text>
<text x="34" y="32.1" transform="rotate(-90 34 32.1)">19</text>
<text x="36.6" y="32.1" transform="rotate(-90 36.6 32.1)">18</text>
<text x="39.1" y="32.1" transform="rotate(-90 39.1 32.1)">17</text>
<text x="41.7" y="32.1" transform="rotate(-90 41.7 32.1)">16</text>
<text x="44.2" y="32.1" transform="rotate(-90 44.2 32.1)">15</text>
<text x="46.7" y="32.1" transform="rotate(-90 46.7 32.1)">14</text>
<text x="49.3" y="32.1" transform="rotate(-90 49.3 32.1)">13</text>
<text x="51.8" y="32.1" transform="rotate(-90 51.8 32.1)">12</text>
<text x="54.4" y="32.1" transform="rotate(-90 54.4 32.1)">11</text>
<text x="56.9" y="32.1" transform="rotate(-90 56.9 32.1)">10</text>
<text x="59.4" y="31.6" transform="rotate(-90 59.4 31.6)">9</text>
<text x="62" y="31.6" transform="rotate(-90 62 31.6)">8</text>
<text x="64.5" y="31.6" transform="rotate(-90 64.5 31.6)">7</text>
<text x="67.1" y="31.6" transform="rotate(-90 67.1 31.6)">6</text>
<text x="69.6" y="31.6" transform="rotate(-90 69.6 31.6)">5</text>
<text x="72.1" y="31.6" transform="rotate(-90 72.1 31.6)">4</text>
<text x="74.7" y="31.6" transform="rotate(-90 74.7 31.6)">3</text>
<text x="77.2" y="31.6" transform="rotate(-90 77.2 31.6)">2</text>
<text x="79.8" y="31.6" transform="rotate(-90 79.8 31.6)">1</text>
<text x="238.9" y="31.5">5</text>
<text x="238.9" y="34">6</text>
<text x="247.8" y="31.5">1</text>
<text x="247.8" y="34">2</text>
<text x="267.8" y="35.6">A</text>
<text x="54.1" y="38.7">+3.3v</text>
<text x="232.7" y="40">+12v</text>
<text x="238.9" y="36.6">7</text>
<text x="238.9" y="39.1">8</text>
<text x="247.8" y="36.6">3</text>
<text x="247.8" y="39.1">4</text>
<text x="251" y="40">GND</text>
<text x="157.8" y="50.2">GND</text>
<text x="157.8" y="60.3">GND</text>
<text x="157.8" y="70.5">GND</text>
<text x="26.4" y="72.7" transform="rotate(-90 26.4 72.7)">22</text>
<text x="29" y="72.7" transform="rotate(-90 29 72.7)">21</text>
<text x="31.5" y="72.7" transform="rotate(-90 31.5 72.7)">20</text>
<text x="34" y="72.7" transform="rotate(-90 34 72.7)">19</text>
<text x="36.6" y="72.7" transform="rotate(-90 36.6 72.7)">18</text>
<text x="39.1" y="72.7" transform="rotate(-90 39.1 72.7)">17</text>
<text x="41.7" y="72.7" transform="rotate(-90 41.7 72.7)">16</text>
<text x="44.2" y="72.7" transform="rotate(-90 44.2 72.7)">15</text>
<text x="46.7" y="72.7" transform="rotate(-90 46.7 72.7)">14</text>
<text x="49.3" y="72.7" transform="rotate(-90 49.3 72.7)">13</text>
<text x="51.8" y="72.7" transform="rotate(-90 51.8 72.7)">12</text>
<text x="54.4" y="72.7" transform="rotate(-90 54.4 72.7)">11</text>
<text x="56.9" y="72.7" transform="rotate(-90 56.9 72.7)">10</text>
<text x="59.4" y="72.2" transform="rotate(-90 59.4 72.2)">9</text>
<text x="62" y="72.2" transform="rotate(-90 62 72.2)">8</text>
<text x="64.5" y="72.2" transform="rotate(-90 64.5 72.2)">7</text>
<text x="67.1" y="72.2" transform="rotate(-90 67.1 72.2)">6</text>
<text x="69.6" y="72.2" transform="rotate(-90 69.6 72.2)">5</text>
<text x="72.1" y="72.2" transform="rotate(-90 72.1 72.2)">4</text>
<text x="74.7" y="72.2" transform="rotate(-90 74.7 72.2)">3</text>
<text x="77.2" y="72.2" transform="rotate(-90 77.2 72.2)">2</text>
<text x="79.8" y="72.2" transform="rotate(-90 79.8 72.2)">1</text>
<text x="82.1" y="80.6">+3.3v</text>
<text x="10.4" y="85.6">B</text>
<text x="36.7" y="88.3">+3.3v</text>
<text x="78.1" y="86" transform="rotate(-90 78.1 86)">GND</text>
<text x="159.1" y="89.5">GND</text>
<text x="165.3" y="88.6">4</text>
<text x="165.3" y="86.1">5</text>
<text x="203.8" y="86.8" transform="rotate(-90 203.8 86.8)">+5v</text>
<text x="267.8" y="85.6">B</text>
<text x="159.1" y="94.6">+12v</text>
<text x="159.1" y="92.1">GND</text>
<text x="165.3" y="93.7">2</text>
<text x="165.3" y="91.2">3</text>
<text x="190.9" y="95.9">GND</text>
<text x="34.3" y="98.4">+5v</text>
<text x="44" y="98.4">GND</text>
<text x="165.3" y="96.3">1</text>
<text x="202.9" y="98.8" transform="rotate(-90 202.9 98.8)">16</text>
<text x="30.3" y="102.2">+3.3v</text>
<text x="46.5" y="102.2">GND</text>
<text x="130.2" y="104.6" transform="rotate(-90 130.2 104.6)">GND</text>
<text x="131.7" y="107.7">36</text>
<text x="140.6" y="107.7">35</text>
<text x="145.4" y="104.6" transform="rotate(-90 145.4 104.6)">GND</text>
<text x="184.9" y="102.6">1</text>
<text x="220.5" y="102.6">4</text>
<text x="29" y="111.6" transform="rotate(-90 29 111.6)">1</text>
<text x="31.5" y="111.6" transform="rotate(-90 31.5 111.6)">2</text>
<text x="34" y="111.6" transform="rotate(-90 34 111.6)">3</text>
<text x="36.6" y="111.6" transform="rotate(-90 36.6 111.6)">4</text>
<text x="39.1" y="111.6" transform="rotate(-90 39.1 111.6)">5</text>
<text x="41.7" y="111.6" transform="rotate(-90 41.7 111.6)">6</text>
<text x="44.2" y="111.6" transform="rotate(-90 44.2 111.6)">7</text>
<text x="46.7" y="111.6" transform="rotate(-90 46.7 111.6)">8</text>
<text x="104.2" y="111.1">+5v</text>
<text x="131.7" y="112.8">32</text>
<text x="131.7" y="110.2">34</text>
<text x="140.6" y="112.8">31</text>
<text x="140.6" y="110.2">33</text>
<text x="184.9" y="110.2">3</text>
<text x="220.5" y="110.2">5</text>
<text x="131.7" y="117.9">28</text>
<text x="131.7" y="115.3">30</text>
<text x="140.6" y="117.9">27</text>
<text x="140.6" y="115.3">29</text>
<text x="220.5" y="115.3">2</text>
<text x="231.9" y="118.7">GND</text>
<text x="118.7" y="125.4" transform="rotate(-90 118.7 125.4)">GND</text>
<text x="131.7" y="125.5">22</text>
<text x="131.7" y="122.9">24</text>
<text x="131.7" y="120.4">26</text>
<text x="140.6" y="125.5">21</text>
<text x="140.6" y="122.9">23</text>
<text x="140.6" y="120.4">25</text>
<text x="220.5" y="122.9">6</text>
<text x="94.8" y="128.9">GND</text>
<text x="131.7" y="130.6">18</text>
<text x="131.7" y="128">20</text>
<text x="140.6" y="130.6">17</text>
<text x="140.6" y="128">19</text>
<text x="184.5" y="128">11</text>
<text x="220" y="128">14</text>
<text x="10.4" y="135.6">C</text>
<text x="131.7" y="135.6">14</text>
<text x="131.7" y="133.1">16</text>
<text x="140.6" y="135.6">13</text>
<text x="140.6" y="133.1">15</text>
<text x="184.5" y="133.1">10</text>
<text x="220.5" y="133.1">7</text>
<text x="267.8" y="135.6">C</text>
<text x="37.5" y="142.7" transform="rotate(-90 37.5 142.7)">GND</text>
<text x="131.7" y="140.7">10</text>
<text x="131.7" y="138.2">12</text>
<text x="132.2" y="143.3">8</text>
<text x="140.6" y="138.2">11</text>
<text x="141.1" y="143.3">7</text>
<text x="141.1" y="140.7">9</text>
<text x="184.5" y="138.2">12</text>
<text x="184.9" y="143.3">9</text>
<text x="220" y="138.2">13</text>
<text x="220.5" y="143.3">8</text>
<text x="244.2" y="141.6">GND</text>
<text x="250.3" y="140.7">5</text>
<text x="250.3" y="143.3">9</text>
<text x="29" y="145.9" transform="rotate(-90 29 145.9)">1</text>
<text x="31.5" y="145.9" transform="rotate(-90 31.5 145.9)">2</text>
<text x="34" y="145.9" transform="rotate(-90 34 145.9)">3</text>
<text x="36.6" y="145.9" transform="rotate(-90 36.6 145.9)">4</text>
<text x="39.1" y="145.9" transform="rotate(-90 39.1 145.9)">5</text>
<text x="41.7" y="145.9" transform="rotate(-90 41.7 145.9)">6</text>
<text x="44.2" y="145.9" transform="rotate(-90 44.2 145.9)">7</text>
<text x="46.7" y="145.9" transform="rotate(-90 46.7 145.9)">8</text>
<text x="49.3" y="145.9" transform="rotate(-90 49.3 145.9)">9</text>
<text x="51.8" y="146.4" transform="rotate(-90 51.8 146.4)">10</text>
<text x="65.8" y="145.9" transform="rotate(-90 65.8 145.9)">1</text>
<text x="68.3" y="145.9" transform="rotate(-90 68.3 145.9)">2</text>
<text x="70.9" y="145.9" transform="rotate(-90 70.9 145.9)">3</text>
<text x="73.4" y="145.9" transform="rotate(-90 73.4 145.9)">4</text>
<text x="75.9" y="145.9" transform="rotate(-90 75.9 145.9)">5</text>
<text x="78.5" y="145.9" transform="rotate(-90 78.5 145.9)">6</text>
<text x="81" y="145.9" transform="rotate(-90 81 145.9)">7</text>
<text x="83.6" y="145.9" transform="rotate(-90 83.6 145.9)">8</text>
<text x="132.2" y="148.3">4</text>
<text x="132.2" y="145.8">6</text>
<text x="141.1" y="148.3">3</text>
<text x="141.1" y="145.8">5</text>
<text x="189" y="149.3">LOGIC</text>
<text x="211.9" y="149.3">RS232</text>
<text x="250.3" y="145.8">4</text>
<text x="250.3" y="148.3">8</text>
<text x="123.8" y="153.3" transform="rotate(-90 123.8 153.3)">GND</text>
<text x="132.2" y="150.9">2</text>
<text x="141.1" y="150.9">1</text>
<text x="202.9" y="154.6" transform="rotate(-90 202.9 154.6)">15</text>
<text x="230" y="150.9">1</text>
<text x="230" y="153.4">2</text>
<text x="230" y="156">3</text>
<text x="238.9" y="156">4</text>
<text x="238.9" y="153.4">5</text>
<text x="238.9" y="150.9">6</text>
<text x="250.3" y="156">2</text>
<text x="250.3" y="150.9">3</text>
<text x="250.3" y="153.4">7</text>
<text x="203.8" y="160.9" transform="rotate(-90 203.8 160.9)">GND</text>
<text x="250.3" y="161">1</text>
<text x="250.3" y="158.5">6</text>
<text x="10.4" y="185.6">D</text>
<text x="267.8" y="185.6">D</text>
<text x="35" y="205.5">1</text>
<text x="85" y="205.5">2</text>
<text x="135" y="205.5">3</text>
<text x="185" y="205.5">4</text>
<text x="235" y="205.5">5</text>
</g>
<g font-size="1.8" fill="#0000c2">
<text x="22.9" y="20.1">Connections to BetzTechnik WT32i Breakout Board</text>
<text x="154.9" y="30.9">Voltage dividers to reduce 5v IIS lines from the</text>
<text x="154.9" y="32.9">empeg to 2.5v into the WT32i, to prevent frying</text>
<text x="154.9" y="35">the WT32i chip. Uses 1.5k resistors in order to</text>
<text x="154.9" y="37.1">reject digital noise, at the expense of more</text>
<text x="154.9" y="39.1">current draw from the empeg DSP chip.</text>
<text x="73.7" y="113">Voltage divider to</text>
<text x="73.7" y="115">reduce 5v Arduino</text>
<text x="73.7" y="117.1">serial to 2.5v for</text>
<text x="73.7" y="119.1">the WT32i chip.</text>
<text x="29.2" y="134.8">This connector is mostly</text>
<text x="29.2" y="136.9">used for physical stability.</text>
<text x="22.9" y="163.6">Connections to Arduino Mega 2560 Breakout Board</text>
<text x="22.9" y="181.2">Notes:</text>
<text x="22.9" y="183.3">The 5v to 2.5v power regulator on the BetzTechnik breakout board is bypassed in this configuration.</text>
<text x="22.9" y="185.3">The intention is to power the WT32i chip with 3.3v directly, instead of the 2.5v from the default board configuration.</text>
<text x="22.9" y="187.4">This configuration supplies 3.3v power to WT32i chip via BATT and VDD_IO connections to the WT32i chip.</text>
<text x="22.9" y="189.5">BetzTechnik board switch &quot;Smd_2_pole_switch&quot; or &quot;U5&quot; is set to the &quot;off&quot; position.</text>
<text x="22.9" y="191.5">BetzTechnik board &quot;5v&quot; power pin is not connected to anything.</text>
</g>
<g font-size="1.8" fill="#008484">
<text x="45.3" y="26.7">Betz WT32i Audio</text>
<text x="50.4" y="24.4">J22-A</text>
<text x="233.5" y="27.4">Empeg Tuner Connector</text>
<text x="242.7" y="24.8">JE</text>
<text x="159.9" y="47.5">SCK Vdiv2 1.5k</text>
<text x="164.7" y="45">R10</text>
<text x="181.5" y="47.5">SCK Vdiv1 1.5k</text>
<text x="186.8" y="45">R9</text>
<text x="160.4" y="57.7">WS Vdiv2 1.5k</text>
<text x="165.3" y="55.2">R8</text>
<text x="182" y="57.7">WS Vdiv1 1.5k</text>
<text x="186.8" y="55.2">R7</text>
<text x="50.4" y="65.1">J22-B</text>
<text x="165.3" y="65.3">R6</text>
<text x="186.8" y="65.3">R5</text>
<text x="40.7" y="67.4">Betz WT32i Power and Serial</text>
<text x="159.9" y="67.9">Sdin Vdiv2 1.5k</text>
<text x="181.5" y="67.9">Sdin Vdiv1 1.5k</text>
<text x="152.7" y="83.1">Pololu D24V25F7 Voltage Regulator</text>
<text x="166.7" y="80.6">J5</text>
<text x="198.3" y="89.4">C5</text>
<text x="205.9" y="89.4">C3</text>
<text x="196.8" y="91.7">0.01uf</text>
<text x="204.9" y="91.7">2.2uf</text>
<text x="104.6" y="106.2">RESET/PAIR Button</text>
<text x="111.1" y="103.9">SW1</text>
<text x="177.5" y="106.1">C2</text>
<text x="189" y="103.5">C1+</text>
<text x="203.8" y="105.1" transform="rotate(-90 203.8 105.1)">VCC</text>
<text x="214.1" y="103.5">C2+</text>
<text x="226.6" y="106.1">C1</text>
<text x="175.4" y="108.4">2.2uf</text>
<text x="189" y="111.1">C1-</text>
<text x="214.6" y="111.1">C2-</text>
<text x="226.9" y="108.4">2.2uf</text>
<text x="29.8" y="119">Arduino Mega Power</text>
<text x="36.8" y="116.7">J8-P</text>
<text x="101.9" y="118.5">Button Res. 10k</text>
<text x="114" y="116.2">R2</text>
<text x="197" y="118.8">TI MAX232 EIN</text>
<text x="202.1" y="116.3">U1</text>
<text x="214" y="116.2">VS+</text>
<text x="69.4" y="125.9">TX Vdiv1 10k</text>
<text x="73.8" y="123.6">R3</text>
<text x="84.7" y="125.9">TX Vdiv2 10k</text>
<text x="89.1" y="123.6">R4</text>
<text x="214.5" y="123.8">VS-</text>
<text x="225.3" y="125.2">2.2uf</text>
<text x="226.2" y="122.9">C4</text>
<text x="189" y="128.9">T1IN</text>
<text x="211.6" y="128.9">T1OUT</text>
<text x="105.4" y="137.6">LED Res. 100ohm</text>
<text x="119" y="135.3">R1</text>
<text x="189" y="134">T2IN</text>
<text x="211.6" y="134">T2OUT</text>
<text x="249.8" y="135.3">Empeg Serial</text>
<text x="254.2" y="132.8">J9</text>
<text x="118.7" y="143.1">D1</text>
<text x="189" y="139.1">R1OUT</text>
<text x="213.4" y="139.1">R1IN</text>
<text x="102.6" y="145.4">Pair LED 20ma 3.2fv</text>
<text x="189" y="144.1">R2OUT</text>
<text x="213.4" y="144.1">R2IN</text>
<text x="33.5" y="153.3">Arduino Mega JP6</text>
<text x="39.7" y="151">J10</text>
<text x="62.6" y="153.3">Arduino Mega Communication</text>
<text x="73.6" y="151">J8-C</text>
<text x="135.7" y="154.9">J36</text>
<text x="203.8" y="150.1" transform="rotate(-90 203.8 150.1)">GND</text>
<text x="128.3" y="157.2">Arduino Mega Digital</text>
<text x="234" y="160.7">J6</text>
<text x="224.2" y="163.2">RX-TX Crossover Jumper</text>
</g>
<g font-size="1.8">
<text x="251.5" y="31.5">Sdin</text>
<text x="251.5" y="34">Ws</text>
<text x="31.5" y="40.6" transform="rotate(-90 31.5 40.6)">PCM_In</text>
<text x="39.1" y="41.9" transform="rotate(-90 39.1 41.9)">PCM_Clk</text>
<text x="51.8" y="38.1" transform="rotate(-90 51.8 38.1)">Batt</text>
<text x="232.4" y="36.6">Sck</text>
<text x="36.6" y="43.2" transform="rotate(-90 36.6 43.2)">PCM_Sync</text>
<text x="46.7" y="77.5" transform="rotate(-90 46.7 77.5)">TxD</text>
<text x="49.3" y="77.5" transform="rotate(-90 49.3 77.5)">RxD</text>
<text x="77.2" y="77.5" transform="rotate(-90 77.2 77.5)">Gnd</text>
<text x="79.8" y="77.5" transform="rotate(-90 79.8 77.5)">Ena</text>
<text x="44.2" y="86.4" transform="rotate(-90 44.2 86.4)">3v3_(VDD_IO)</text>
<text x="153.7" y="86.1">Vout_7.5v</text>
<text x="36.6" y="107.9" transform="rotate(-90 36.6 107.9)">3v</text>
<text x="39.1" y="107.9" transform="rotate(-90 39.1 107.9)">5v</text>
<text x="41.7" y="107.9" transform="rotate(-90 41.7 107.9)">Gnd</text>
<text x="44.2" y="107.9" transform="rotate(-90 44.2 107.9)">Gnd</text>
<text x="46.7" y="107.9" transform="rotate(-90 46.7 107.9)">Vin</text>
<text x="123.2" y="110.2">Pin_52</text>
<text x="123.2" y="112.8">Pin_50</text>
<text x="70.9" y="142.2" transform="rotate(-90 70.9 142.2)">Tx2</text>
<text x="73.4" y="142.2" transform="rotate(-90 73.4 142.2)">Rx2</text>
<text x="75.9" y="142.2" transform="rotate(-90 75.9 142.2)">Tx1</text>
<text x="78.5" y="142.2" transform="rotate(-90 78.5 142.2)">Rx1</text>
</g>
</svg>
